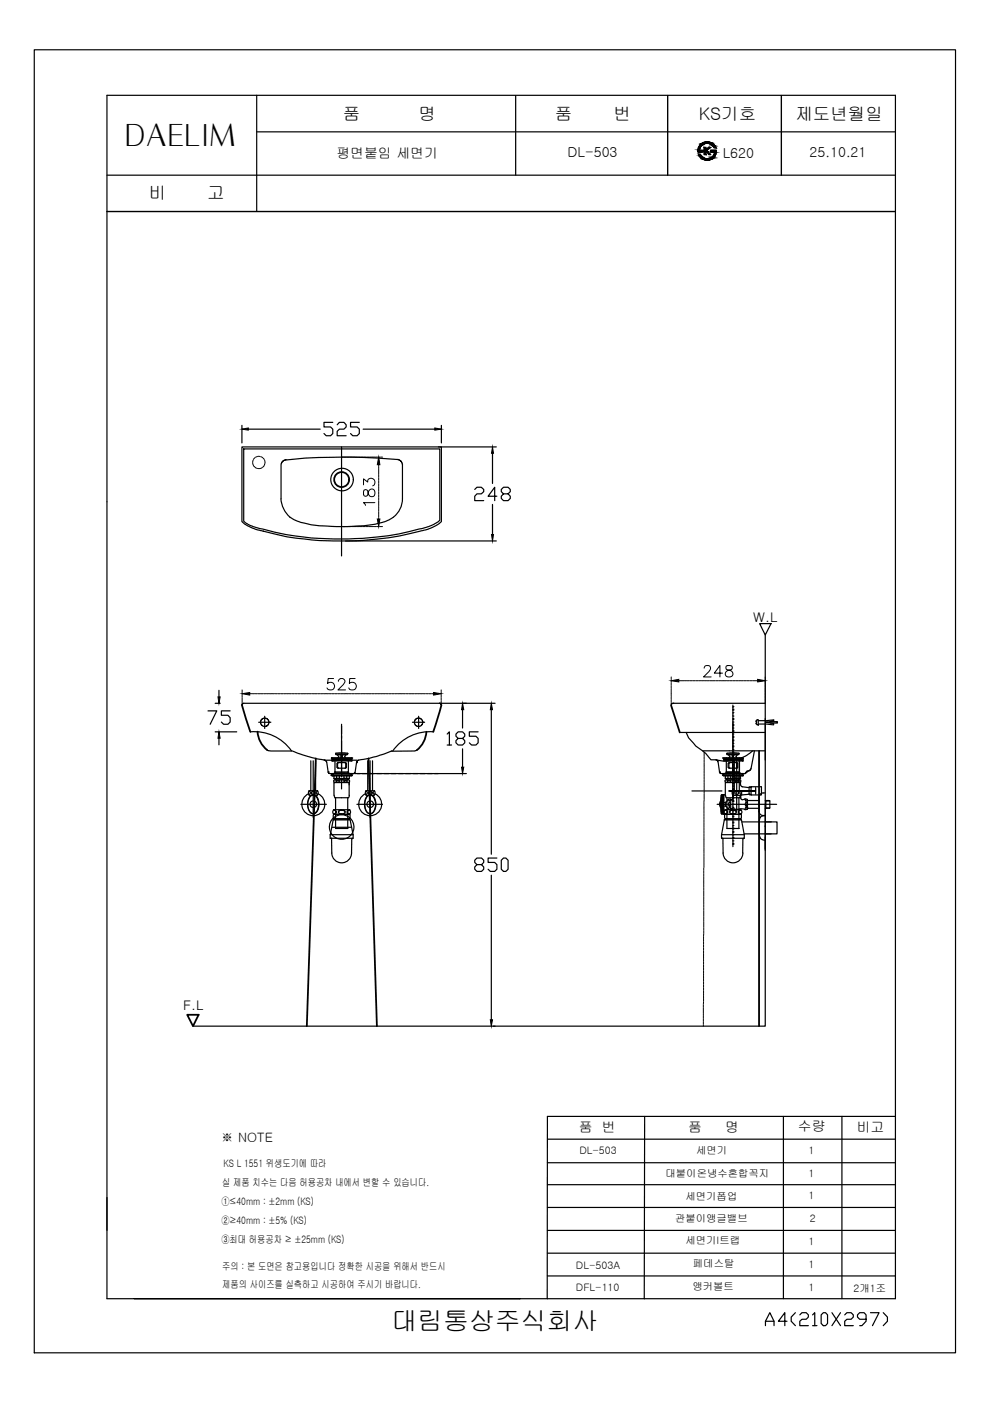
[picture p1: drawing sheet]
<svg xmlns="http://www.w3.org/2000/svg" width="210mm" height="297mm" viewBox="0 0 210 297" stroke-linecap="round" stroke-linejoin="round" font-family="sans-serif">
<!-- layer: YA -->
<g fill="none" stroke="#000" stroke-width=".25">
<path d="M7.3 10.6h195.3v276.2h-195.3zM22.7 37.1h167.2M54.4 28h135.5M54.4 20.2v24.6M109.3 20.2v16.9M141.5 20.2v16.9M148.1 32.7h.3a1.64 1.64 0 0 0 1.8 .9 1.64 1.64 0 0 0 1.3-1.4h-.8v-.3h1.1a1.9 1.9 0 0 1-1.5 2 1.9 1.9 0 0 1-2.2-1.2zM148.4 30.8a2.05 2.05 0 0 1 3.4 .5h-.3a1.64 1.64 0 0 0-1.8-.9 1.64 1.64 0 0 0-1.4 1.5h.7v.2l-1 .1 .1-.8zM149.3 31.3h.4v.5l.5-.5h.5l-.9 .6 .9 .9h-.4l-.5-.7-.1 .1v.6h-.4zM165.7 20.2v16.9M189.9 20.2h-167.2v255.2h87.6h-81.8M22.7 44.8h167.2"/>
<path d="M53.1 155.2a9.6 9.6 0 0 1 8.7 4M91.9 155.2a9.6 9.6 0 0 0-8.6 4M136.7 236.7l-.1 38.7M189.9 236.7h-73.8l-.1 38.7M116.1 275.4h73.8M116.1 270.5h73.8"/>
</g>
<!-- layer: LINE -->
<path d="M189.9 20.2v255.2M59.6 105.8l.2 1.2 .5 1.2 1.2 1.4M85.3 105.8a4.9 4.9 0 0 1-1.9 3.8M155.4 162.3v1.8M110.3 275.4h5.8" fill="none" stroke="#000" stroke-width=".25"/>
<!-- layer: Dim -->
<g fill="#000" stroke="#000" stroke-width=".21">
<path d="M149.1 33.8h1.7zM149.6 33.9h.8zM149.6 30.1h.7zM150.4 33.6h.7zM150.7 32.2h1.2zM51.3 91l1.3-.3v.5zM92.2 90.7l1.4 .3-1.4 .2zM104.4 94.8l.2 1.3h-.4zM104.2 113.3h.4l-.2 1.4zM46.4 155.2l.3 1.3h-.5zM46.2 147.8h.5l-.3 1.3zM98.1 149.1l.2 1.4h-.4z"/>
<path d="M104.2 149.1l.2 1.4h-.4zM97.9 162.7h.4l-.2 1.3zM104 216.2h.4l-.2 1.4z"/>
<path d="M148 31.8h.3zM148 31.8h.3z"/>
<path d="M148 31.8l.3 .1zM148 31.8l.3 .1z"/>
<path d="M148.1 31.4h.3zM148.1 31.4h.3z"/>
<path d="M148.1 31.4l.2 .4 .1-.4zM148.1 31.4l.2 .4h-.3z"/>
<path d="M148.1 32.7l.6 .3-.3-.3zM148.1 32.7l.6 .3h-.5z"/>
<path d="M148.2 31l.4 .1zM148.2 31l.4 .1z"/>
<path d="M148.2 31.1l.2 .3 .2-.3zM148.2 31.1l.2 .3h-.3z"/>
<path d="M148.2 33l.5 .1zM148.2 33l.5 .1z"/>
<path d="M148.3 33.1l.6 .1-.2-.1zM148.3 33.1l.6 .1h-.5z"/>
<path d="M148.4 30.8l.2 .2 .2-.2zM148.4 30.8l.2 .2h-.4z"/>
<path d="M148.4 30.7h.5zM148.4 30.7l.4 .1z"/>
<path d="M148.4 33.2l.6 .1zM148.4 33.2l.6 .1z"/>
<path d="M148.9 33.7h2.1zM148.9 33.7h2.1z"/>
<path d="M148 32.2h.9zM148 32.2h1z"/>
<path d="M148 31.9h1zM148 31.9h1z"/>
<path d="M148 31.9l1 .1v-.1zM148 31.9l1 .1h-1z"/>
<path d="M148 32l1 .1v-.1zM148 32l1 .1h-1z"/>
<path d="M148 32.1l1 .1zM148 32.1l1 .1z"/>
<path d="M148.5 33.3l.7 .2zM148.5 33.3l.7 .2h-.6z"/>
<path d="M148.6 30.6l.3 .1 .1-.1zM148.6 30.6l.3 .1h-.5z"/>
<path d="M148.6 33.5h.6zM148.6 33.5h.6z"/>
<path d="M148.7 33.5l.8 .1zM148.7 33.5l.8 .1z"/>
<path d="M148.7 30.5l.3 .1 .3-.1zM148.7 30.5l.3 .1h-.4z"/>
<path d="M148.7 30.5h.7zM148.7 30.5h.6z"/>
<path d="M148.8 33.6h.9zM148.8 33.6h.9z"/>
<path d="M149.6 33.9l.6 .1zM149.7 34h.5z"/>
<path d="M148.8 30.4h.8zM148.8 30.4h.9z"/>
<path d="M148.8 30.4h.8zM148.7 30.5h.7z"/>
<path d="M149.3 31.3l.4 .5v-.5zM149.3 31.3l.4 .5h-.4z"/>
<path d="M149.3 32.2l.4 .6v-.6zM149.3 32.2l.4 .6h-.4z"/>
<path d="M148.9 33.6l1.1 .1zM148.9 33.6l1.1 .1z"/>
<path d="M149.3 31.9l.7 .2-.2-.2zM149.3 31.9l.7 .2h-.7z"/>
<path d="M149.3 32.1l.4 .1 .1-.1zM149.3 32.1l.4 .1h-.4z"/>
<path d="M148.9 30.4h1zM148.9 30.4h.8z"/>
<path d="M149.3 31.8h.6zM149.3 31.8l.5 .1z"/>
<path d="M149.8 32.1l.9 .7-.7-.7zM149.8 32.1l.9 .7h-.4z"/>
<path d="M149.6 30.1h.8zM149.5 30.1h.9z"/>
<path d="M149.5 30.1l1.1 .1zM149.3 30.2h1.3z"/>
<path d="M149.4 33.9h1.1zM149.4 33.9h1z"/>
<path d="M149.3 30.2h1.5zM149 30.2h1.8z"/>
<path d="M150.2 31.3l-.3 .5 .8-.5zM150.2 31.3l-.3 .5h-.2z"/>
<path d="M149 30.2l1.9 .1zM149 30.3h1.9z"/>
<path d="M149.2 33.8h1.6zM149.2 33.8l1.3 .1z"/>
<path d="M149 30.3l2 .1zM148.9 30.4h2.1z"/>
<path d="M149.9 30.4h1.1zM149.9 30.4h1.1z"/>
<path d="M150.2 30.4l.9 .1zM150.2 30.4l.9 .1z"/>
<path d="M148.9 33.7l1.9 .1 .2-.1zM148.9 33.7l1.9 .1h-1.7zM149.1 33.8h1.7z"/>
<path d="M150.3 33.6h.8zM150 33.7h1z"/>
<path d="M150.5 30.5h.7zM150.5 30.5h.7z"/>
<path d="M150.5 30.5l.7 .1zM150.5 30.5l.7 .1z"/>
<path d="M150.5 33.6h.7zM150.4 33.6h.7zM150.3 33.6h.8z"/>
<path d="M150.7 30.6l.7 .1zM150.7 30.6l.7 .1z"/>
<path d="M150.8 33.5l.4 .1 .1-.1zM150.5 33.6l.3-.1 .4 .1z"/>
<path d="M150.9 33.4h.5zM150.8 33.5h.5z"/>
<path d="M150.9 30.7l.6 .2-.1-.2zM150.9 30.7l.6 .2h-.4z"/>
<path d="M151 33.3h.4zM151 33.3l.4 .1h-.5z"/>
<path d="M151.1 30.9l.5 .1-.1-.1zM151.1 30.9l.5 .1h-.4z"/>
<path d="M151.2 33h.4zM151.2 33h.4z"/>
<path d="M151.2 33l.2 .3 .2-.3zM151.2 33l.2 .3h-.4z"/>
<path d="M151.2 31l.6 .3-.2-.3zM151.2 31l.6 .3h-.4z"/>
<path d="M151.5 32.7h.3zM151.4 32.7h.4z"/>
<path d="M151.4 32.7l.2 .3 .2-.3zM151.4 32.7l.2 .3h-.4z"/>
<path d="M150.7 31.9h1.2zM150.7 31.9h1.2zM150.7 31.9h1.2zM150.7 31.9h1.2z"/>
<path d="M150.7 31.9l1.2 .1v-.1zM150.7 31.9l1.2 .1h-1.2z"/>
<path d="M150.7 32l1.2 .1v-.1zM150.7 32l1.2 .1h-1.2z"/>
<path d="M150.7 32.1l1.2 .1zM150.7 32.1l1.2 .1zM150.7 32.2h1.2z"/>
<path d="M151.5 32.2l.4 .1zM151.5 32.2l.4 .1z"/>
<path d="M151.5 32.3h.4zM151.5 32.3h.4z"/>
<path d="M151.5 32.3l.3 .4 .1-.4zM151.5 32.3l.3 .4h-.3z"/>
</g>
<g fill="none" stroke="#000" stroke-width=".25">
<path d="M51.3 90.2v3.7M52.6 91h15.3M70.6 89.5h-1.9v1h1.4l.5 .5v.9l-.5 .5h-.9l-.5-.5M71.5 90.1l.5-.6h.9l.5 .6v.4l-.5 .5h-.9l-.5 .5v.9h1.9M76.2 89.5h-1.9v1h1.4l.5 .5v.9l-.5 .5h-.9l-.5-.5M77 91h15.2M92.9 94.8h12.3M93.6 90.2v3.7M104.4 96.1v6.4M73.3 114.7h31.9M100.7 103.8l.4-.5h1l.5 .5v.4l-.5 .5h-1l-.4 .5v.9h1.9M104.4 106.9v6.4"/>
<path d="M105.4 105.2h-1.9l1.4-1.9v2.8M106.8 104.7l-.5-.5v-.4l.5-.5h.9l.5 .5v.4l-.5 .5h-.9l-.5 .5v.5l.5 .4h.9l.5-.4v-.5l-.5-.5M44.1 150.7h1.9l-1.4 2.9M45.6 149.1h1.1M45.6 155.2h4.6M46.4 146.4v1.4M46.4 156.5v1.4M48.8 150.7h-1.9v1h1.4l.5 .5v.9l-.5 .5h-.9l-.5-.5M72.4 153.6v1.9M72.4 156.1v.5M72.4 157.1v2.6M93.2 149.1h11.8"/>
<path d="M94.8 155.6l.5-.4v2.8M94.8 158h.9M97.1 156.6l-.4-.5v-.5l.4-.4h1l.4 .4v.5l-.4 .5h-1l-.4 .4v.5l.4 .5h1l.4-.5v-.5l-.4-.4M98.1 150.5v3.9M98.1 158.8v3.9M101.4 155.2h-1.9v.9h1.4l.5 .5v.9l-.5 .5h-.9l-.5-.5M104.2 150.5v30.6M72.4 160.2v.5M72.4 161.2v2.5M72.4 164.2v.5M72.4 165.3v2M75.8 164h23.1"/>
<path d="M155.4 162v2M162.2 177.5v2.5M101.1 183.3l-.4-.4v-.5l.4-.5h1l.5 .5v.5l-.5 .4h-1l-.4 .5v.5l.4 .5h1l.5-.5v-.5l-.5-.5M104.2 185.6v30.6M105.4 181.9h-1.9v1h1.4l.5 .4v1l-.5 .5h-.9l-.5-.5M106.3 182.4l.5-.5h.5l.4 .5v1.9l-.4 .5h-.5l-.5-.5zM104.6 217.6h.4M166.1 236.7v38.7M178.5 236.7v38.7M116.1 256h73.8M116.1 251.2h73.8M116.1 241.5h73.8"/>
<path d="M116.1 246.5h73.8M116.1 260.9h73.8M116.1 265.7h73.8"/>
</g>
<g fill="none" stroke="#000" stroke-width=".38">
<path d="M39.7 215.2h2.4l-1.2 2.4z"/>
<circle cx="72.4" cy="101.7" r="1.59"/>
</g>
<!-- layer: BU -->
<path d="M162.2 170.4v9.9" fill="none" stroke="#000" stroke-width=".25"/>
<!-- layer: 002 -->
<path d="M161.1 132.2h2.4l-1.3 2.4zM144.3 155.3h17.9M149 159.2h5.6M159.6 159.2a8.7 8.7 0 0 1-7.8 1.9M69.2 161.2h6.5M70.3 164h4.3M153.2 164h4.4" fill="none" stroke="#000" stroke-width=".25"/>
<!-- layer: 001 -->
<g fill="none" stroke="#000" stroke-width=".25">
<path d="M51.3 94.8h42.3v15.8a9.2 9.2 0 0 1-4.5 2 65 65 0 0 1-35.8-.7l-1.3-.7-.7-.6zM51.7 95.2h41.5v15.1a9.1 9.1 0 0 1-4.3 1.9 64.6 64.6 0 0 1-35.8-.8l-1.4-.9zM60.7 97.5l-.7 .2-.4 .7v7.4M84.2 97.4l.7 .2 .4 .8v7.4M84.3 97.4a125.1 125.1 0 0 0-23.9 .2M61.5 109.7a8.2 8.2 0 0 0 3.1 1.2 41.9 41.9 0 0 0 16.5-.1l1.4-.6 .9-.5M162.2 134.6v83h-121.3M51.6 149.1h41.6M51.7 149.1l-.3 .1-.1 .3M56.6 159l.8 .2h4.6a28.1 28.1 0 0 0 6.7 1.9M83.1 159.2a36.5 36.5 0 0 1-7.3 2.1l-.2 .4M88.4 159l-.5 .2-4.9 .1"/>
<path d="M93.2 149.1h.1M93.2 149.1l.3 .1v.3M142.7 149.1h.1M142.7 149.1l-.3 .2-.1 .3M142.7 149.1h19.5M145.5 155.3l.5 1.1a11.6 11.6 0 0 0 3.6 3.3l1.1 1.4h1.2M154.6 159.2h7.6M155.4 153.3v16.6M160 159.2l-.8 3.8-.2 .3-.4 .2M162.2 152.3v8.9M68.7 161.1h.1M68.7 161.1l.5 .4 .4 2.2"/>
<path d="M69.6 163.7h.1M69.6 163.7l.3 .3h5M74.9 164h.1M75.6 161.7l-.3 2.1-.4 .2M75.6 161.7h.1M151.8 161.1l.2 .1 .3 .3 .3 2.2M152.6 163.7h.1M152.6 163.7l.3 .3h4.9M157.8 164h.1M158.2 163.7l-.4 .3M158.2 163.7h.1M158.6 163.5l-.4 .2"/>
<path d="M158.6 163.5h.1"/>
</g>
<!-- layer: CENTER -->
<g fill="none" stroke="#000" stroke-width=".25">
<path d="M72.4 94.8v23.1M54.8 153.1h2.6M56.1 151.9v2.5M72.4 154v10.3M87.4 153.1h2.6M88.8 151.9v2.5M155.4 159.7v.4M155.4 159.6h.1M155.4 159.4h.1M155.4 158.9v.5M155.4 158.9h.1M155.4 158.4v.4"/>
<path d="M155.4 158.3h.1M155.4 158.2h.1M155.4 157.7v.4M155.4 157.6h.1M155.4 157.1v.5M155.4 157.1h.1M155.4 156.9h.1M155.4 156.4v.5M155.4 156.4h.1M155.4 156.2h.1M155.4 155.8v.3M155.4 155.6h.1"/>
<path d="M155.4 155.1v.5M155.4 155.1h.1M155.4 154.9h.1M155.4 154.4v.5M155.4 154.4h.1M155.4 153.9v.4M155.4 153.8h.1M155.4 153.6h.1M155.4 153.1v.5M155.4 153.1h.1M155.4 152.6v.3M155.4 152.5h.1"/>
<path d="M155.4 152.4h.1M155.4 151.9v.4M155.4 151.8h.1M155.4 151.3v.3M155.4 151.1h.1M155.4 150.6v.5M155.4 150.6h.1M155.4 150.4h.1M155.4 150v.3M155.4 149.8h.1M155.4 149.5v.3M155.4 149.9v.1"/>
<path d="M155.4 150.4v.1M155.4 151.1v.2M155.4 151.7v.1M155.4 152.4v.1M155.4 152.9v.1M155.4 153.7v.1M155.4 155h.1M155.4 155.7v.1M155.4 156.2v.1M155.4 156.9v.1M155.4 158.2v.1M155.4 159.5v.1"/>
<path d="M155.4 179v.5M155.4 179h.1M155.4 178.8h.1M155.4 178.3v.5M155.4 178.3h.1M155.4 177.8v.4M155.4 177.7h.1M155.4 177.6h.1M155.4 177.1v.4M155.4 177h.1M155.4 176.5v.3M155.4 176.5h.1"/>
<path d="M155.4 176.3h.1M155.4 175.8v.4M155.4 175.7h.1M155.4 175.6h.1M155.4 175.2v.3M155.4 175h.1M155.4 174.5v.5M155.4 174.5h.1M155.4 174.3h.1M155.4 173.8v.5M155.4 173.8h.1M155.4 173.2v.5"/>
<path d="M155.4 173.2h.1M155.4 173h.1M155.4 172.5v.5M155.4 172.5h.1M155.4 172v.3M155.4 171.9h.1M155.4 171.8h.1M155.4 171.3v.4M155.4 171.2h.1M155.4 170.5v.5M155.4 170.5h.1M155.4 170v.4"/>
<path d="M155.4 169.9h.1M155.4 169.8h.1M155.4 169.3v.4M155.4 169.2h.1M155.4 168.7v.5M155.4 168.7h.1M155.4 168.5h.1M155.4 168v.5M155.4 168h.1M155.4 167.4v.5M155.4 167.4h.1M155.4 167.2h.1"/>
<path d="M155.4 166.7v.5M155.4 166.7h.1M155.4 166.2v.4M155.4 166.1h.1M155.4 166h.1M155.4 165.5v.4M155.4 165.4h.1M155.4 165.2h.1M155.4 164.9v.3M155.4 164.7h.1M155.4 164.2v.4M155.4 164.1h.1"/>
<path d="M155.4 164h.1M155.4 163.5v.4M155.4 163.4h.1M155.4 162.9v.5M155.4 162.9h.1M155.4 162.7h.1M155.4 162.2v.5M155.4 162.2h.1M155.4 161.6v.3M155.4 161.6h.1M155.4 161.4h.1M155.4 160.9v.5"/>
<path d="M155.4 160.9h.1M155.4 160.7h.1M155.4 160.4v.3M155.4 160.2h.1M155.4 160.2v.1M155.4 160.8h.1M155.4 161.5v.1M155.4 162v.1M155.4 162.7v.1M155.4 164v.1M155.4 164.7v.2M155.4 165.3v.1"/>
<path d="M155.4 166v.1M155.4 167.3v.1M155.4 168.5v.1M155.4 169.8v.1M155.4 171v.2M155.4 171.8v.1M155.4 172.3v.1M155.4 173.1v.1M155.4 174.3v.1M155.4 175.1v.1M155.4 175.6v.1M155.4 176.3v.1"/>
<path d="M155.4 176.8v.2M155.4 177.6v.1M155.4 178.9v.1"/>
</g>
<!-- layer: POINT -->
<g fill="none" stroke="#000" stroke-width=".25">
<path d="M57 153.1h.1M89.6 153.1h.1M72.4 164h2.3M153.1 164h4.6"/>
<circle cx="56.1" cy="153.1" r=".88"/>
<circle cx="88.8" cy="153.1" r=".89"/>
</g>
<!-- layer: AM_3 -->
<g fill="none" stroke="#000" stroke-width=".21">
<path d="M53.6 98.1l.1 .4M53.7 97.5l-.1 .4M53.7 98.6l.3 .4M54 97l-.3 .4M54.1 99.1l.4 .2M54.6 96.8l-.4 .2M54.6 99.3h.5M54.7 96.7l.4 .1M55.3 96.8l.4 .2M55.6 99.1l-.4 .2M55.8 97.1l.2 .4M56 98.7l-.3 .4"/>
<path d="M56.1 97.6l.1 .5M56.2 98.1l-.1 .5M72.5 96.9h.3M72.9 96.9h.5M73.5 96.9h.5M74.1 96.9h.5M74.7 96.9h.5M75.3 96.9h.5M75.9 96.9h.5M76.5 96.9h.5M77.2 96.9h.4M77.8 96.9h.4"/>
<path d="M78.3 96.9h.6M78.9 96.9h.5M79.6 96.9h.4M80.2 96.9h.4M80.3 98.5v.3M80.3 98.9v.5M80.3 99.5v.5M80.8 96.9h.3M72.7 111.6h.5M73.3 111.6h.5M73.9 111.6h.5M74.5 111.6h.5"/>
<path d="M75.1 111.6h.5M75.7 111.6h.5M76.3 111.6h.5M76.9 111.6h.5M77.1 102.8v-1.3l.9 .7a.81 .81 0 0 1 1.2-.7 .81 .81 0 0 1 0 1.4l-.2 .1M77.2 103.9a.97 .97 0 0 0 .2 1.3h.2a1.4 1.4 0 0 0 .6-1.2 .67 .67 0 0 1 .7-.3 .67 .67 0 0 1 .6 .6l-.1 .8a.74 .74 0 0 1-.8 .2 .74 .74 0 0 1-.5-.7l-.2-.7-.3-.1zM77.5 111.6h.5M78.1 111.6h.5M78.7 111.6h.5M79.4 111.6h.4M79.5 106.6h-2.4l.4 .6M80 111.6h.4"/>
<path d="M80.3 100.1v.5M80.3 100.7v.5M80.3 101.3v.5M80.3 101.9v.5M80.3 102.5v.5M80.3 103.1v.5M80.3 103.7v.5M80.3 104.3v.5M80.3 105v.4M80.3 105.6v.4M80.3 106.1v.6M80.3 106.7v.5"/>
<path d="M80.3 107.4v.4M80.3 108v.4M80.3 108.6v.5M80.3 109.1v.6M80.3 109.8v.2M80.5 111.6h.6M51.3 146.3v.4M51.3 146.8v.4M51.3 147.4v.4M51.3 148v.5M51.3 148.6v.5M51.3 149.2v.3"/>
<path d="M52.9 147.1h.5M53.5 147.1h.5M54.1 147.1h.5M54.7 147.1h.5M55.3 147.1h.5M55.9 147.1h.5M56.5 147.1h.5M57.1 147.1h.5M57.7 147.1h.5M58.3 147.1h.5M58.9 147.1h.5M59.5 147.1h.5"/>
<path d="M60.1 147.1h.5M60.7 147.1h.5M61.3 147.1h.5M61.9 147.1h.5M62.6 147.1h.4M63.1 147.1h.5M63.7 147.1h.5M64.3 147.1h.5M65 147.1h.4M65.6 147.1h.4M66.2 147.1h.5M66.7 147.1h.6"/>
<path d="M67.4 147.1h.4M68 147.1h.4M68.6 147.1h.5M69.2 147.1h.5M69.8 147.1h.5M70.4 147.1h.5M70.7 143.9h-1.1l-.1 1a.85 .85 0 0 1 1.2 0 .85 .85 0 0 1-.1 1.3 .85 .85 0 0 1-1.3-.3M71 147.1h.5M71.6 147.1h.5M71.7 144.5l.2-.4 .3-.2 .7 .1a.52 .52 0 0 1 .1 .8l-1.3 1.5h1.6M72.2 147.1h.5M72.8 147.1h.5"/>
<path d="M73.4 147.1h.5M74 147.1h.5M74.6 147.1h.5M75.2 147.1h.5M75.3 143.9h-1.1l-.1 1a.85 .85 0 0 1 1.2 0 .85 .85 0 0 1-.1 1.3 .85 .85 0 0 1-1.3-.3M75.8 147.1h.5M76.4 147.1h.5M77 147.1h.5M77.6 147.1h.5M78.2 147.1h.5M78.9 147.1h.4M79.4 147.1h.5"/>
<path d="M80 147.1h.5M80.7 147.1h.4M81.3 147.1h.4M81.9 147.1h.4M82.5 147.1h.5M83.1 147.1h.5M83.7 147.1h.4M84.3 147.1h.5M84.9 147.1h.5M85.5 147.1h.5M86.1 147.1h.5M86.7 147.1h.5"/>
<path d="M87.3 147.1h.5M87.9 147.1h.5M88.5 147.1h.5M89.1 147.1h.5M89.7 147.1h.5M90.3 147.1h.5M90.9 147.1h.5M91.5 147.1h.4M93.5 146.3v.3M93.5 146.7v.5M93.5 147.3v.5M93.5 147.9v.5"/>
<path d="M93.5 148.6v.4M93.5 149.2v.3M142.3 143.5v.5M142.3 144.2v.4M142.3 144.8v.5M142.3 145.4v.5M142.3 146v.4M142.3 146.6v.5M142.3 147.2v.5M142.3 147.8v.5M142.3 148.4v.5M142.3 149v.5"/>
<path d="M143.9 144.3h.5M144.5 144.3h.5M145.1 144.3h.5M145.7 144.3h.5M146.3 144.3h.5M146.9 144.3h.5M147.5 144.3h.5M148.1 144.3h.5M148.7 144.3h.5M149.3 141.7l.1-.4a.81 .81 0 0 1 1-.1l.2 .1a.85 .85 0 0 1-.3 1.1l-1.1 1.1h1.6M149.3 159.4v.4M149.3 159.9v.5"/>
<path d="M149.3 144.3h.5M149.9 144.3h.5M150.5 144.3h.5M151.1 144.3h.5M151.8 144.3h.4M152.3 144.3h.5M152.9 144.3h.5M153.2 142.7h-1.7l1.1-1.6v2.4M153.5 144.3h.5M154 141.2a.51 .51 0 0 0 .2 .8 1.02 1.02 0 0 1 1.2 1.1 .84 .84 0 0 1-1 .5 .84 .84 0 0 1-.6-.9 1.36 1.36 0 0 1 1.3-.8l.2-.5a.97 .97 0 0 0-1.3-.2zM154.2 144.3h.4M154.8 144.3h.4"/>
<path d="M155.3 144.3h.6M156 144.3h.4M156.6 144.3h.4M157.2 144.3h.4M157.8 144.3h.5M158.4 144.3h.5M159 144.3h.5M159.6 144.3h.5M160.2 144.3h.4M162.2 143.5v.3M162.2 143.9v.5M162.2 144.5v.5"/>
<path d="M162.2 145.1v.5M162.2 145.8v.4M162.2 146.4v.4M162.2 147v.4M162.2 147.5v.6M162.2 148.2v.4M162.2 148.8v.3M149.3 170.2v.4M149.3 170.7v.6M149.3 171.3v.5M149.3 172v.4M149.3 172.6v.4"/>
<path d="M149.3 173.2v.5M149.3 173.8v.5M149.3 174.4v.5M149.3 175v.4M149.3 175.6v.5M149.3 176.2v.5M149.3 176.8v.5M149.3 177.4v.5M149.3 178v.5M149.3 178.6v.5M149.3 179.2v.5M149.3 179.8v.5"/>
<path d="M149.3 160.5v.5M149.3 161.1v.5M149.3 161.7v.5M149.3 162.3v.5M149.3 162.9v.5M149.3 163.5v.5M149.3 164.1v.5M149.3 164.7v.5M149.3 165.3v.5M149.3 165.9v.5M149.3 166.5v.5M149.3 167.1v.5"/>
<path d="M149.3 167.7v.5M149.3 168.3v.5M149.3 168.9v.5M149.3 169.6v.4M149.2 198.6v.4M149.2 199.2v.4M149.2 199.7v.5M149.2 184v.5M149.2 184.6v.5M149.2 185.3v.4M149.2 185.9v.4M149.2 186.5v.5"/>
<path d="M149.2 187v.6M149.2 187.7v.4M149.2 188.3v.4M149.2 188.9v.5M149.2 189.5v.5M149.2 190.1v.5M149.2 190.7v.4M149.2 191.3v.5M149.2 191.9v.5M149.2 192.5v.5M149.2 193.1v.5M149.2 193.7v.5"/>
<path d="M149.2 194.3v.5M149.2 194.9v.5M149.2 195.5v.5M149.2 196.1v.5M149.2 196.7v.5M149.2 197.3v.5M149.2 197.9v.5M149.3 180.4v.5M149.3 181v.5M149.3 181.6v.5M149.3 182.2v.5M149.3 182.9v.4"/>
<path d="M149.3 183.4v.5M149.1 213v.5M149.1 213.6v.5M149.1 214.2v.5M149.1 214.9v.4M149.1 215.4v.5M149.1 216v.5M149.1 216.7v.4M149.1 217.3v.3M149.2 200.3v.5M149.2 201v.4M149.2 201.6v.4"/>
<path d="M149.2 202.2v.5M149.2 202.7v.6M149.2 203.4v.4M149.2 204v.4M149.2 204.6v.5M149.2 205.2v.5M149.2 205.8v.5M149.2 206.4v.5M149.2 207v.5M149.2 207.6v.5M149.2 208.2v.5M149.2 208.8v.5"/>
<path d="M149.2 209.4v.5M149.2 210v.5M149.2 210.6v.5M149.2 211.2v.5M149.2 211.8v.5M149.2 212.4l-.1 .5"/>
</g>
<path d="M80.3 96.9l.2 1.6h-.5zM80 110h.5l-.2 1.6zM51.3 147.1l1.6-.3v.6zM91.9 146.8l1.6 .3-1.6 .3zM142.3 144.3l1.6-.3v.6zM160.6 144l1.6 .3-1.6 .3z" fill="#000" stroke="#000" stroke-width=".21"/>
<!-- layer: OUTLINE -->
<path d="M51.3 149.5l1.8 5.7M54.6 155.1l.5 1.9 .6 1.1 .9 .9M90.4 155.1l-.2 1.3-.5 1.2-1.3 1.4M93.6 149.5l-1.7 5.7M142.3 149.6l1.8 5.7M160.9 159.2v58.4M67 160.8l-1.9 56.8M78.1 160.8l1.8 56.8" fill="none" stroke="#000" stroke-width=".38"/>
<!-- layer: 3 -->
<g fill="none" stroke="#000" stroke-width=".25">
<path d="M71.1 159.8h2.6l-.1 .2h-2.4zM71.2 159.7l1.5-.1 1.1 .2M71.2 159.7v.1M72.4 160v.5M72.5 160v.5M73.4 160h-.8M73.4 160l-.1 .1M154.1 159.8h2.6l-.1 .2h-2.4zM154.1 159.8l1.3-.2 1.3 .2M154.4 160h.9M154.4 160l.3 .4M155.3 160v.5"/>
<path d="M155.4 160l.1 .5M70.2 164.3h4.5M70.3 160.7l4.3 .1M70.3 160.8l.1 .1M70.3 160.7h.1M70.3 160.7h4.3M70.4 160.9v.1M70.4 161.2v.1M70.4 164.4v.1M70.4 161.2h.1M70.4 161h.1M70.4 161.3h.1"/>
<path d="M70.4 160.9h.1M70.4 164.5h.1M70.4 164.5h4.1M70.4 161.3h4.1M70.4 161.2h4.1M70.4 161.1h4.1M70.7 161.1v.1M70.8 165.8l.2 .1 .3-.1M70.8 164.5v.5M70.8 166v2.6M70.8 165l3.1 .1M70.8 165h.6"/>
<path d="M70.9 168.6l.1 .5M70.9 165.9h2.9M70.9 165.9v.1M71 163.8l-.8 .5h4.5M71 163.5l.1 .3M71 165.1v.2h2.9v-.2M71 161.3v2.5M71 163.7h2.9M71 163.8h2.9M71.1 169.1v6.6h2.6v-6.6M71.3 165.4h-.4l-.1 .4M71.3 165.5v.3h.6v-.3"/>
<path d="M71.3 165.5h.6M71.4 164.5v.5M71.4 161.9v.8M71.5 162.7l.2 .2h1.5M71.6 161.9v.8M71.6 162.7l.2 .2M71.7 160.6l-.1 .1M71.8 160.4v.2M71.8 161.7l-.2 .2M72 164.5v.5h-.6M72 165.4l.5-.1 .5 .1M72 165.8l.5 .1 .5-.1"/>
<path d="M72 165h1M72.3 160h-.9l.4 .4M72.3 160h.3M72.3 160v.7M72.4 164h.9M72.5 160.5l-.1 .2M72.5 160.5v.2M72.6 160v.7M72.9 164.5v.5h.6M73 165.5h.6v.3h-.6zM73.1 161.7l.2 .2v.8l-.2 .2M73.1 160.4l.1 .2"/>
<path d="M73.1 160.6l.2 .1M73.2 161.7h-1.5l-.2 .2M73.2 161.7l.2 .2v.8l-.2 .2M73.3 160.1l-.2 .3M73.5 164.5v.5M73.5 165h.6M73.6 165.4h.4l.1 .4M73.6 165.8l.2 .1 .3-.1M73.6 175.5h.1M73.8 165.9l.3 .1M73.8 164h1M73.9 163.5l-.1 .3"/>
<path d="M73.9 161.3v2.5M73.9 163.8l.8 .5M74 166l.1 2.6-.2 .5h-2.9M74.1 165l-.2 .1M74.1 164.5v.5M74.2 161.1v.1M74.5 161.3h.1M74.5 161h.1M74.5 161.2h.1M74.5 160.9h.1M74.5 164.5h.1M74.5 160.9v.1"/>
<path d="M74.5 161.2v.1M74.5 164.4v.1M74.6 160.7h.1M74.6 160.8l-.1 .1h-4.1M74.6 160.7v.1M75.3 164h1M76.8 164h1M78.3 164h1.1M79.9 164h1M81.4 164h1.1M83 164h1M84.5 164h1"/>
<path d="M86 164h1.1M87.6 164h1M89.1 164h1M90.6 164h1M92.1 164h.8M146.7 167.7h6.4M153.2 164.4h4.4M153.2 160.7h4.4M153.2 160.8h4.4M153.4 164.5h4M153.4 161.3h4M153.4 160.9h4"/>
<path d="M153.4 161.1h4M153.4 161.2h4M153.7 161.1v.1M153.7 165.5v.3M153.8 165.4l.2-.1 .3 .1M153.8 165.8l.2 .1 .3-.1M153.8 164.5v.5M153.8 166v2.6M153.8 165h.5M153.8 168.6l.2 .5M154 163.5v.3M154 165.1v.2h2.8v-.2"/>
<path d="M154 161.3v2.5M154 163.8l-.8 .5h4.4l-.8-.5M154 163.8h2.8M154 163.6h2.8M154.1 169.1v6.6h2.5M154.2 165.5h.7v.3h-.7zM154.3 165h.6M154.3 164.5v.5M154.4 161.9v.8M154.4 162.7l.2 .2M154.5 167.7h5.7h-5.5M154.6 161.7h1.6l.2 .2v.9l-1.8 .1"/>
<path d="M154.6 161.7l-.2 .2M154.7 160.6l-.2 .1M154.7 160.4v.2M154.8 161.7l-.2 .2-.1 .8 .3 .2M154.9 165.4l.5-.1 .5 .1M154.9 165.8l.5 .1 .5-.1M154.9 164.5v.5M154.9 165h1M155.3 160h1.1l-.1 .1M155.3 160v.7M155.3 160.7v-.2h.2l-.1 .2M155.5 160v.7"/>
<path d="M155.9 164.5v.5h.6M155.9 165.5v.3h.6v-.3M155.9 165.5h.6M156 161.7l.2 .2v.8l-.2 .2M156.1 160.4v.2M156.1 160.6l.1 .1M156.3 160.1l-.2 .3M156.5 164.5v.5M156.5 165h.5M156.6 165.4l.2-.1 .3 .1-.1 .4M156.6 165.8l.2 .1 .3-.1M156.7 169.1v6.6"/>
<path d="M156.7 165.9h.1M156.8 163.5l-.1 .3M156.8 161.3v2.5M156.9 165.9l-3.1 .1M156.9 165.9l.1 .1M157 164.5v.6l-3.2-.1M157 166v.4M157 166.4l.4 .4M157.1 161.1v.1M157.3 168.5l-.3 .2-.2 .4h-2.8M157.4 161.2h.1M157.4 161h.1"/>
<path d="M157.4 166.8l1.3 .2M157.4 164.5h.1M157.4 160.9h.1M157.4 161.3h.1M157.4 160.9v.1M157.4 161.2v.1M157.5 164.4v.1M157.6 160.7v.1M157.6 160.8l-.2 .1M158.7 168.4l-1.4 .1M158.7 168.4l.3 .1M158.9 166.9h.1"/>
<path d="M158.9 168.4l.3 .1M159 166.8l-.3 .1M159.2 168.5h2.1M159.2 166.9h-.4v1.5h.4M159.2 166.8v1.7M159.3 166.8h2M159.3 166.8h-.1M160.2 167v1.4M161.3 166.8l.1 .1M161.4 166.9l-.1 1.6"/>
</g>
<!-- layer: 6 -->
<g fill="none" stroke="#000" stroke-width=".25">
<path d="M63.8 170.5h5.4M65.4 168.3a2.43 2.43 0 0 0-.9 3.7 2.43 2.43 0 0 0 3.8 0 2.43 2.43 0 0 0-.9-3.7M65.5 167.8l.3 .3-.3 .4M65.6 167.6a.83 .83 0 0 0 0 1h.4M65.6 167.7h1.7M65.8 168.9a.92 .92 0 0 1 .9-.2 .92 .92 0 0 1 .6 .7 2.47 2.47 0 0 1-.7 3.1 1.37 1.37 0 0 1-1.3-1.5v-1.2zM65.8 168.7a1 1 0 0 1 1.1-.1 1 1 0 0 1 .6 .9 2.71 2.71 0 0 1-.8 3 1.29 1.29 0 0 1-1.4-1.4 2.89 2.89 0 0 1 .5-2.4zM65.9 161.3v6.4M66.4 161.3v12M66.8 168.6h.5M66.9 161.3v6.4M67.3 167.6a.83 .83 0 0 1 0 1"/>
<path d="M67.3 167.8l-.3 .3 .4 .3M75.7 170.5h5.4M77.5 168.3a2.43 2.43 0 0 0-.9 3.7 2.43 2.43 0 0 0 3.8 0 2.43 2.43 0 0 0-.9-3.7M77.6 167.8l.3 .3-.3 .3M77.6 167.6a.83 .83 0 0 0 0 1h.4M77.6 167.7h1.7M77.8 168.9a.92 .92 0 0 1 1-.2 .92 .92 0 0 1 .6 .7 2.47 2.47 0 0 1-.7 3.1 1.31 1.31 0 0 1-1.3-1.5v-1.2zM77.9 168.7a1 1 0 0 1 1-.1 1 1 0 0 1 .6 .9 2.71 2.71 0 0 1-.7 3 1.29 1.29 0 0 1-1.5-1.4 2.89 2.89 0 0 1 .6-2.4zM78 161.3v6.4M78.5 161.3v12M78.9 168.6h.4M79 161.3v6.4"/>
<path d="M79.4 167.6a.83 .83 0 0 1 0 1M79.4 167.8l-.3 .3 .3 .4M152 170.5h12.7M152.8 169.8l-.2 .7 .2 .7M152.9 168.6l-.1 2 .1 1.8M152.9 168.6v3.9h.5M153 168.5l-.1 .1M153 168.6l.1 4M153.1 168.5l-.1 .1M153.1 168.6h.3M153.1 171.4h.3M153.1 168.5v4.1"/>
<path d="M153.1 172.4h.3M153.1 172.6h.2M153.1 172.3h.3M153.1 172h.3M153.1 172.1h.3M153.1 171.6h.3M153.1 171.7h.3M153.1 171.8h.3M153.1 171.9h.3M153.1 171.5h.3M153.1 169.6h.3M153.1 171.1h.3"/>
<path d="M153.1 171.2h.3M153.1 171.3h.3M153.1 170.6h.3M153.1 170.7h.3M153.1 170.8h.3M153.1 170.9h.3M153.1 171h.3M153.1 170.5h.3M153.1 170.4h.3M153.1 170.3h.3M153.1 170.2h.3M153.1 170.1h.3"/>
<path d="M153.1 170h.3M153.1 169.9h.3M153.1 169.8h.3M153.1 169.7h.3M153.1 169.4h.3M153.1 169.5h.3M153.1 169.3h.3M153.1 169.2h.3M153.1 169h.3M153.1 168.9h.3M153.1 169.1h.3M153.1 168.8h.3"/>
<path d="M153.1 168.7h.3M153.1 168.5h.3M153.3 172.6h.1M153.3 168.5h.1M153.4 168.5h.1v4.1h-.1zM153.4 168.5h.1M153.5 170.2h.4M153.9 170.2v.7h-.4M153.9 170.1v.1M153.9 170.9v.1M153.9 171a.92 .92 0 0 0 1.1 .6M154.3 169.7l-.4 .3"/>
<path d="M154.5 171.6l.2-.4 .1 .4M154.6 170.1a.4 .4 0 0 1 .2 .4 .4 .4 0 0 1-.2 .4zM154.8 169.4l-.1 .5-.2-.5M154.9 169.5v2h.3M154.9 169.6h.2M154.9 171.5h.1M154.9 169.6h.1M155 169.5a.46 .46 0 0 0-.8 .2M155 171.5h.1M155.2 171.5h1.6M155.3 167.8l.3 .3-.3 .3M155.3 168.9h.2l-.2 .2"/>
<path d="M155.3 167.7h1.7M155.3 169.2v-.6h1.7v.7M155.4 167.6a.83 .83 0 0 0 0 1M155.4 169.2l-.4 .4M155.5 168.6v.3M155.7 161.3v6.4M156.2 161.3v10.6M156.7 161.3v6.4M156.8 171.5l1.1 .1M157 168.6v.3M157 168.9v.2M157.1 169.2l.1 .3 .2 .1"/>
<path d="M157.1 167.6a.83 .83 0 0 1 0 1M157.2 167.8l-.3 .3 .3 .4M157.9 169.4a.4 .4 0 0 1 .4 0 .4 .4 0 0 1 .2 .4v1.7v-.1M157.9 169.4l-.4 .1M158 169.4l.2 .5 .2-.4M158.1 170.2a.35 .35 0 0 1 .3 .3 .35 .35 0 0 1-.3 .4zM158.4 171.6l-.2-.5-.2 .5M158.5 171.5l-.6 .1M158.5 171.4h.1M158.5 169.7h2.4M158.5 171.4h2.4M160.9 169v3.1"/>
<path d="M160.9 172a.87 .87 0 0 0 .9 .9M161.8 172.9h.4M161.8 168.1h.4M161.8 168.1a.87 .87 0 0 0-.9 .9M162.2 169.7l1 .1v1.5l-1 .1M162.3 169.7l.9 .1M162.4 169.7v1.7M163.2 171.3l-.9 .1"/>
<circle cx="66.4" cy="168.1" r=".38"/>
<circle cx="66.4" cy="170.5" r=".7"/>
<circle cx="78.5" cy="170.5" r=".7"/>
<circle cx="78.5" cy="168.1" r=".38"/>
<circle cx="156.2" cy="168.1" r=".38"/>
</g>
<!-- layer: 4 -->
<g fill="none" stroke="#000" stroke-width=".25">
<path d="M70.4 175.4h4.1M70.7 171.7l.2 .1M70.8 171.7h3.3l.2 .6-.2 .4h-3.3l-.2-.5zM70.8 173.4h.1M70.9 172.6h-.2M70.9 171.8l.2 .1M71.1 171.9l.2 .1M71.1 172.5h-.2M71.3 172.3l-.2 .1M71.3 172v.3M71.8 172v.3M71.8 172.3l.2 .2"/>
<path d="M71.9 172.5h.8M72 171.9l-.2 .1M72.7 171.8l-.8 .1M72.8 171.8l.2 .1M73 171.9l.1 .1M73 172.5h-.2M73.1 172.3l-.1 .2M73.1 172v.3M73.8 172.5h.2M73.8 171.9a.3 .3 0 0 0-.2 .3 .3 .3 0 0 0 .2 .2M74 171.8l-.2 .1M74.1 172.6h.1"/>
<path d="M74.2 171.7l-.1 .1M153.7 171.7l.1 .1M153.7 171.7h3.4l.2 .5-.2 .5-3.4-.1M153.8 171.7l-.3 .5 .3 .5M153.8 171.8l.3 .1M153.8 172.6h-.1M154.1 172.5h-.3M154.1 171.9a.3 .3 0 0 1 .2 .3 .3 .3 0 0 1-.2 .2M154.7 172.3l.2 .2M154.8 172v.3M154.9 171.9l-.2 .1M154.9 171.9l.5-.1 .5 .1"/>
<path d="M154.9 172.5l.5 .1 .5-.1M155.9 171.9l.2 .1M156.1 172v.3M156.1 172.3l-.2 .2M156.8 171.9a.3 .3 0 0 0-.3 .3 .3 .3 0 0 0 .3 .2M156.8 172.5h.2M157 172.6h.1M157 171.8l-.2 .1M157.1 171.7l-.1 .1M157.3 174.3h6.2M157.8 176.8h5.7M161 174.1v2.8"/>
<path d="M161 176.9l.1 .6 .5 .5M161.3 173.2l-.3 .9M161.6 178l.7 .1M162.2 174.3h2.5v2.5h-2.5M162.3 172.9l-.7 .1-.4 .3"/>
<circle cx="72.4" cy="175.3" r="2.6"/>
</g>
<!-- layer: 7 -->
<path d="M72.4 161.3h.1M153.7 164h.4M154.4 164h.5M155.1 164h.5M155.9 164h.5M156.7 164h.3" fill="none" stroke="#000" stroke-width=".25"/>
<!-- layer: 0 -->
<g fill="none" stroke="#000" stroke-width=".25">
<path d="M160.5 152.6h.3v1.1l-.3-.1-.2-.3h.1v-.3h-.1zM160.8 152.8l3.3-.2-.1 .3-1.5 .2 1.5 .3v.3l-3.2-.2M163.3 153h1.5v.3h-1.4M70.2 177.7l.1 3.1a2.1 2.1 0 0 0 2.1 2.1 2.1 2.1 0 0 0 2.1-2.1l.1-2.9M70.6 173.8h3.6M70.6 173.8l-.6 3.2M70.8 173.6h3.3M74 173.7l.2 .1 .7 3.2v.7h-4.9v-.7h4.8M74 173.7h-3.1l-.3 .1M74 173.6v.1M74.1 172.6h-3.4v1M74.1 172.6v1"/>
<path d="M74.7 177.7l-.1 .2M153 177h4.8M153.2 177.7l.1 3.1a2.1 2.1 0 0 0 2.1 2.1 2.1 2.1 0 0 0 2.1-2.1M153.6 173.8l-.6 3.2v.7M153.6 173.8h3.6M153.7 173.6h3.4M153.7 173.6v-1h3.4v1M153.9 173.7h3l.3 .1 .6 3.2M153.9 173.7l-.3 .1M153.9 173.6v.1M157.7 177.7l-.2 3.2M157.8 177v.7h-4.8"/>
<circle cx="72.5" cy="101.7" r="2.39"/>
</g>
<text font-size="6.4" x="26.4" y="31">DAELIM</text>
<text font-size="6.2" x="161.2" y="282.2">A4(210X297)</text>
<text font-size="5.5" x="83" y="282">대림통상주식회사</text>
<g font-size="3.7">
<text x="72.7" y="25.5">품</text>
<text x="88.8" y="25.5">명</text>
<text x="117.7" y="25.5">품</text>
<text x="130" y="25.5">번</text>
<text x="148.2" y="25.5">KS기호</text>
<text x="168.6" y="25.5">제도년월일</text>
<text x="31.5" y="42.3">비</text>
<text x="43.9" y="42.3">고</text>
</g>
<g font-size="2.9">
<text x="71.3" y="33.4">평면붙임 세면기</text>
<text x="120.3" y="33.4">DL-503</text>
<text x="153.2" y="33.4">L620</text>
<text x="171.6" y="33.3">25.10.21</text>
<text x="145.9" y="240">품</text>
<text x="153.7" y="240">명</text>
<text x="169.2" y="239.8">수량</text>
<text x="181.6" y="240">비고</text>
<text x="122.7" y="240">품 번</text>
</g>
<g font-size="2.8">
<text x="159.7" y="131.8">W.L</text>
<text x="38.8" y="214.2">F.L</text>
</g>
<text font-size="2.7" x="46.8" y="242.2">※ NOTE</text>
<g font-size="2.2">
<text x="122.8" y="244.7">DL-503</text>
<text x="147.6" y="244.7">세면기</text>
<text x="171.4" y="244.6">1</text>
<text x="47.1" y="251.5">실 제품 치수는 다음 허용공차 내에서 변할 수 있습니다.</text>
<text x="47.4" y="247.3">KS L 1551 위생도기에 따라</text>
<text x="141.1" y="249.4">대붙이온냉수혼합꼭지</text>
<text x="171.4" y="249.6">1</text>
<text x="46.9" y="255.5">①≤40mm : ±2mm (KS)</text>
<text x="145.4" y="254.4">세면기폽업</text>
<text x="171.4" y="254.3">1</text>
<text x="46.9" y="259.6">②≥40mm : ±5% (KS)</text>
<text x="46.9" y="263.6">③최대 허용공차 ≥ ±25mm (KS)</text>
<text x="143.2" y="259.1">관붙이앵글밸브</text>
<text x="145.4" y="263.7">세면기I트랩</text>
<text x="171.4" y="263.9">1</text>
<text x="171.7" y="259.1">2</text>
<text x="47.1" y="269.3">주의 : 본 도면은 참고용입니다 정확한 시공을 위해서 반드시</text>
<text x="122.1" y="269">DL-503A</text>
<text x="146.9" y="268.6">페데스탈</text>
<text x="171.4" y="268.8">1</text>
<text x="47.1" y="273.1">제품의 사이즈를 실측하고 시공하여 주시기 바랍니다.</text>
<text x="122.1" y="273.8">DFL-110</text>
<text x="146.8" y="273.4">앵커볼트</text>
<text x="171.4" y="273.7">1</text>
<text x="181" y="274">2개1조</text>
</g>
</svg>
